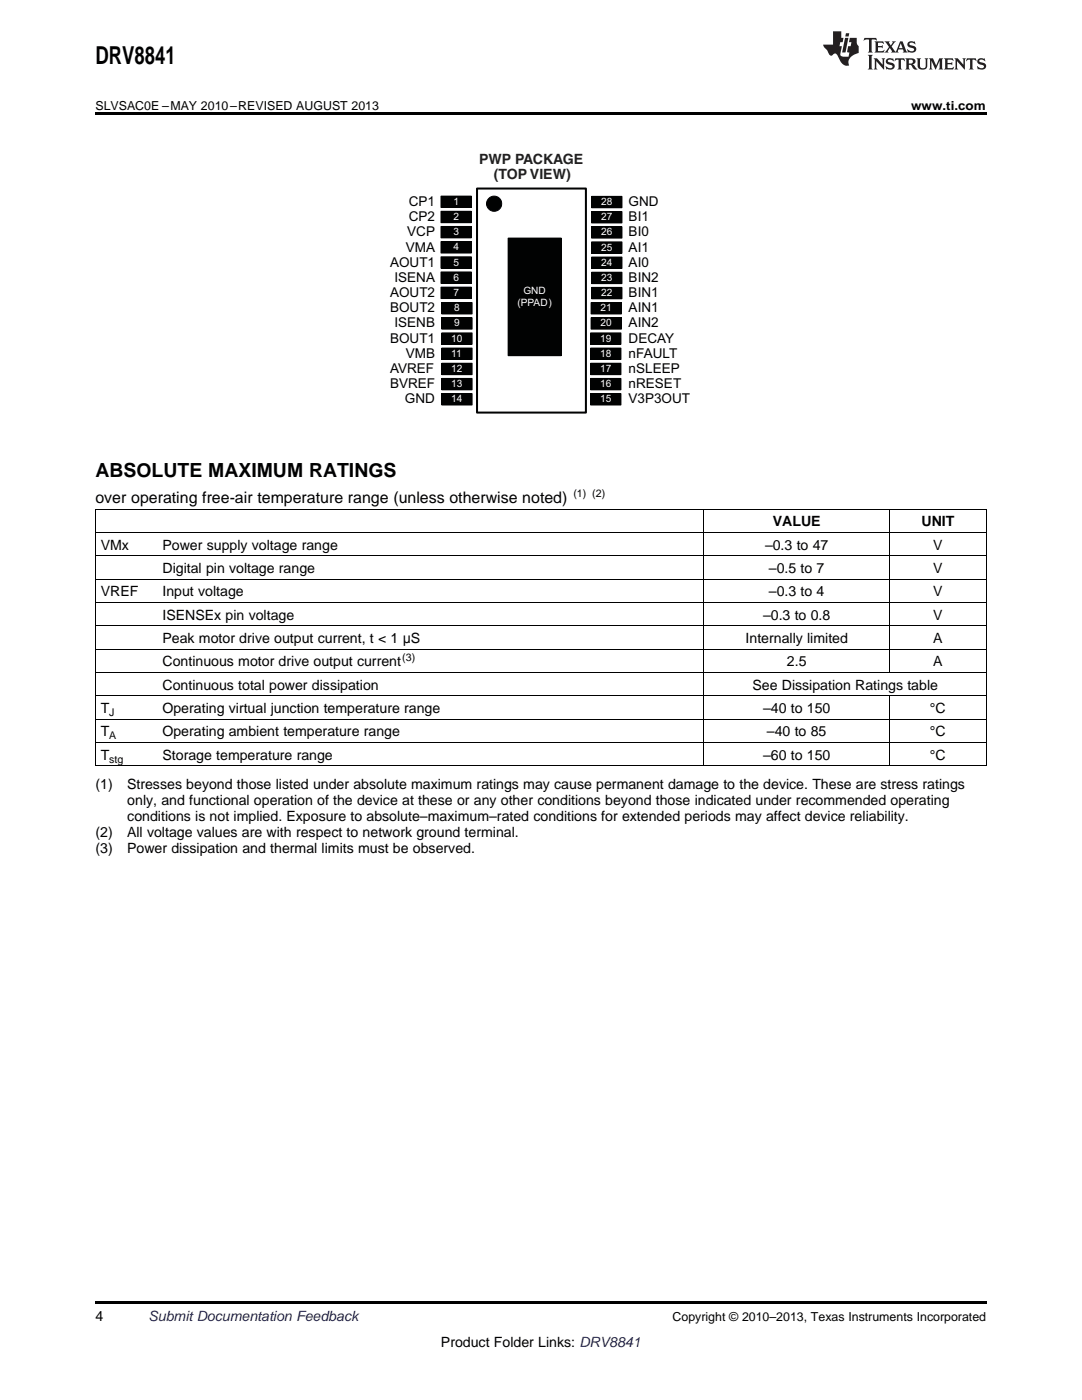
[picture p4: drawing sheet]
<svg xmlns="http://www.w3.org/2000/svg" width="216mm" height="279mm" viewBox="0 0 216 279" stroke-linecap="round" stroke-linejoin="round" font-family="sans-serif">
<path d="M19 259.7h177.8v.5h-177.8z" fill="#000"/>
<g fill="none" stroke="#000" stroke-width=".2">
<path d="M19 115.6h177.8M19 110.9h177.8M19 106.3h177.8M19 101.6h177.8M19.1 101.7v51.2M140.5 101.7v51.2M177.4 101.7v32.6M196.8 101.7v51.2M19 138.9h177.8M19 134.2h177.8M19 129.6h177.8M19 124.9h177.8"/>
<path d="M19 120.2h177.8M177.4 138.9v14M19 152.8h177.8M19 148.2h177.8M19 143.5h177.8"/>
</g>
<path d="M88 39.1h6.1v2.3h-6.1z" fill-rule="evenodd" fill="#010202"/>
<path d="M88 39.1h6.1v2.3h-6.1z" fill="none" stroke="#010202" stroke-width=".2"/>
<path d="M88 42.2h6.1v2.2h-6.1z" fill-rule="evenodd" fill="#010202"/>
<path d="M88 42.2h6.1v2.2h-6.1z" fill="none" stroke="#010202" stroke-width=".2"/>
<path d="M88 45.2h6.1v2.3h-6.1z" fill-rule="evenodd" fill="#010202"/>
<path d="M88 45.2h6.1v2.3h-6.1z" fill="none" stroke="#010202" stroke-width=".2"/>
<path d="M88 48.2h6.1v2.3h-6.1z" fill-rule="evenodd" fill="#010202"/>
<path d="M88 48.2h6.1v2.3h-6.1z" fill="none" stroke="#010202" stroke-width=".2"/>
<path d="M88 51.3h6.1v2.2h-6.1z" fill-rule="evenodd" fill="#010202"/>
<path d="M88 51.3h6.1v2.2h-6.1z" fill="none" stroke="#010202" stroke-width=".2"/>
<path d="M88 54.3h6.1v2.3h-6.1z" fill-rule="evenodd" fill="#010202"/>
<path d="M88 54.3h6.1v2.3h-6.1z" fill="none" stroke="#010202" stroke-width=".2"/>
<path d="M88 57.3h6.1v2.3h-6.1z" fill-rule="evenodd" fill="#010202"/>
<path d="M88 57.3h6.1v2.3h-6.1z" fill="none" stroke="#010202" stroke-width=".2"/>
<path d="M88.1 60.4h6.1v2.3h-6.1z" fill-rule="evenodd" fill="#010202"/>
<path d="M88.1 60.4h6.1v2.3h-6.1z" fill="none" stroke="#010202" stroke-width=".2"/>
<path d="M88.1 63.4h6.1v2.3h-6.1z" fill-rule="evenodd" fill="#010202"/>
<path d="M88.1 63.4h6.1v2.3h-6.1z" fill="none" stroke="#010202" stroke-width=".2"/>
<path d="M88.1 66.4h6.1v2.3h-6.1z" fill-rule="evenodd" fill="#010202"/>
<path d="M88.1 66.4h6.1v2.3h-6.1z" fill="none" stroke="#010202" stroke-width=".2"/>
<path d="M88.1 69.5h6.1v2.2h-6.1z" fill-rule="evenodd" fill="#010202"/>
<path d="M88.1 69.5h6.1v2.2h-6.1z" fill="none" stroke="#010202" stroke-width=".2"/>
<path d="M88.1 72.5h6.1v2.3h-6.1z" fill-rule="evenodd" fill="#010202"/>
<path d="M88.1 72.5h6.1v2.3h-6.1z" fill="none" stroke="#010202" stroke-width=".2"/>
<path d="M88.1 75.5h6.1v2.3h-6.1z" fill-rule="evenodd" fill="#010202"/>
<path d="M88.1 75.5h6.1v2.3h-6.1z" fill="none" stroke="#010202" stroke-width=".2"/>
<path d="M88.1 78.6h6.1v2.2h-6.1z" fill-rule="evenodd" fill="#010202"/>
<path d="M88.1 78.6h6.1v2.2h-6.1z" fill="none" stroke="#010202" stroke-width=".2"/>
<path d="M117.8 78.6h6.1v2.2h-6.1z" fill-rule="evenodd" fill="#010202"/>
<path d="M117.8 78.6h6.1v2.2h-6.1z" fill="none" stroke="#010202" stroke-width=".2"/>
<path d="M117.8 75.5h6.1v2.3h-6.1z" fill-rule="evenodd" fill="#010202"/>
<path d="M117.8 75.5h6.1v2.3h-6.1z" fill="none" stroke="#010202" stroke-width=".2"/>
<path d="M117.8 72.5h6.1v2.3h-6.1z" fill-rule="evenodd" fill="#010202"/>
<path d="M117.8 72.5h6.1v2.3h-6.1z" fill="none" stroke="#010202" stroke-width=".2"/>
<path d="M117.8 69.5h6.1v2.2h-6.1z" fill-rule="evenodd" fill="#010202"/>
<path d="M117.8 69.5h6.1v2.2h-6.1z" fill="none" stroke="#010202" stroke-width=".2"/>
<path d="M117.8 66.4h6.1v2.3h-6.1z" fill-rule="evenodd" fill="#010202"/>
<path d="M117.8 66.4h6.1v2.3h-6.1z" fill="none" stroke="#010202" stroke-width=".2"/>
<path d="M118 39.2h6.1v2.3h-6.1z" fill-rule="evenodd" fill="#010202"/>
<path d="M118 39.2h6.1v2.3h-6.1z" fill="none" stroke="#010202" stroke-width=".2"/>
<path d="M118 42.2h6.1v2.3h-6.1z" fill-rule="evenodd" fill="#010202"/>
<path d="M118 42.2h6.1v2.3h-6.1z" fill="none" stroke="#010202" stroke-width=".2"/>
<path d="M118 45.2h6.1v2.3h-6.1z" fill-rule="evenodd" fill="#010202"/>
<path d="M118 45.2h6.1v2.3h-6.1z" fill="none" stroke="#010202" stroke-width=".2"/>
<path d="M118 48.3h6.1v2.2h-6.1z" fill-rule="evenodd" fill="#010202"/>
<path d="M118 48.3h6.1v2.2h-6.1z" fill="none" stroke="#010202" stroke-width=".2"/>
<path d="M118 51.3h6.1v2.3h-6.1z" fill-rule="evenodd" fill="#010202"/>
<path d="M118 51.3h6.1v2.3h-6.1z" fill="none" stroke="#010202" stroke-width=".2"/>
<path d="M118 54.3h6.1v2.3h-6.1z" fill-rule="evenodd" fill="#010202"/>
<path d="M118 54.3h6.1v2.3h-6.1z" fill="none" stroke="#010202" stroke-width=".2"/>
<path d="M118 57.4h6.1v2.2h-6.1z" fill-rule="evenodd" fill="#010202"/>
<path d="M118 57.4h6.1v2.2h-6.1z" fill="none" stroke="#010202" stroke-width=".2"/>
<path d="M117.9 60.4h6.1v2.3h-6.1z" fill-rule="evenodd" fill="#010202"/>
<path d="M117.9 60.4h6.1v2.3h-6.1z" fill="none" stroke="#010202" stroke-width=".2"/>
<path d="M117.9 63.4h6.1v2.3h-6.1z" fill-rule="evenodd" fill="#010202"/>
<path d="M117.9 63.4h6.1v2.3h-6.1z" fill="none" stroke="#010202" stroke-width=".2"/>
<path d="M95.2 37.6h21.7v44.7h-21.7z" fill-rule="evenodd" fill="#fff"/>
<path d="M95.2 37.6h21.7v44.7h-21.7z" fill="none" stroke="#010202" stroke-width=".4"/>
<circle cx="98.6" cy="40.7" r="1.52" fill="#010202"/>
<circle cx="98.6" cy="40.7" r="1.52" fill="none" stroke="#010202" stroke-width=".2"/>
<path d="M101.4 47.5h10.6v23.5h-10.6z" fill-rule="evenodd" fill="#010202"/>
<path d="M101.4 47.5h10.6v23.5h-10.6z" fill="none" stroke="#010202" stroke-width=".2"/>
<path d="M19 22.5h177.8v.5h-177.8z" fill="#000"/>
<g fill="#231f20">
<path d="M172.5 7.6l-.1 .5 .4-.2h.6v.1v2.1l-.2 .4h.9l-.2-.4v-2.1l.1-.1h.5l.5 .2-.2-.5zM174.5 8.3l.2 .3v1.5l-.2 .4h1.8l.2-.6a1.04 1.04 0 0 1-1.3 .2v-.7h.6l.3 .2v-.6l-.3 .2h-.6v-.6l.8-.1 .4 .3-.2-.5zM176.5 8.3l.9 1.1-.9 1.1h.8l-.2-.2 .4-.7 .5 .7-.2 .2h1.5l-.2-.2 .2-.4h.9l.1 .4-.2 .2h1l-.3-.3-.7-1.9h-.5l-.9 2-.8-1 .9-1h-.8l.1 .3-.4 .5-.3-.6 .1-.2zM179.7 8.6l.4 1h-.7zM181.3 8.4a.63 .63 0 0 0-.2 .7 .63 .63 0 0 0 .6 .4l.6 .2 .1 .2a.75 .75 0 0 1-.7 .4 .75 .75 0 0 1-.6-.5l.1 .7 .1-.1a1.11 1.11 0 0 0 1.5-.6 1.13 1.13 0 0 0-1.2-.8l-.1-.4a1.04 1.04 0 0 1 1.2 .2l-.2-.5-.2 .1-.4-.2zM173.2 10.9l.2 .4v2.2l-.2 .4h1l-.3-.4v-2.2l.3-.4zM174.3 11.6l.3 .4v1.5l-.3 .4h.8l-.2-.4v-1.3l1.5 1.7v-1.9l.2-.4h-.7l.2 .4v.9l-1.1-1.3zM177 11.8a.62 .62 0 0 0-.2 .7 .62 .62 0 0 0 .6 .4l.6 .1 .1 .3a.76 .76 0 0 1-.7 .3 .76 .76 0 0 1-.7-.4l.2 .7 .1-.1a1.11 1.11 0 0 0 1.5-.6 1.13 1.13 0 0 0-1.2-.8l-.1-.4a1.04 1.04 0 0 1 1.2 .2l-.2-.6-.2 .1-.5-.1zM178.7 11.6l-.2 .6a.61 .61 0 0 1 .8-.3v1.6l-.2 .4h.9l-.2-.4v-1.6a.63 .63 0 0 1 .7 .3l-.1-.6zM180.6 11.6l.3 .4v1.5l-.3 .4h1l-.2-.2-.1-.8 .6 .2a.76 .76 0 0 0 1.2 .7l-1-1a.58 .58 0 0 0 .6-.5 .58 .58 0 0 0-.5-.6zM181.4 11.9h.1a.45 .45 0 0 1 .5 .1 .45 .45 0 0 1 .1 .5l-.8 .2zM182.9 11.6l.2 .2a2.17 2.17 0 0 0 .3 1.9 .99 .99 0 0 0 1.6-.6v-1.1l.2-.4h-.7l.2 .2a1.92 1.92 0 0 1-.2 1.8 .6 .6 0 0 1-.9-.5v-1.1l.2-.4zM185.4 11.6l.2 .4v1.5l-.2 .4h.7l-.2-.4v-1.4l.8 1.8 .8-1.8v1.4l-.2 .4h.9l-.2-.4v-1.5l.2-.4h-.8l-.6 1.5-.6-1.5zM188.4 11.6l.2 .4v1.5l-.2 .4h1.8l.1-.6a1.04 1.04 0 0 1-1.2 .1v-.6h.5l.4 .2v-.6l-.4 .2h-.5v-.7h.8l.3 .3-.1-.6zM190.5 11.6l.2 .4v1.5l-.2 .4h.7l-.2-.4v-1.3l1.5 1.7v-1.9l.2-.4h-.7l.2 .4v.9l-1.1-1.3zM192.9 11.6l-.1 .6a.61 .61 0 0 1 .7-.3l.1 1.6-.3 .4h1l-.3-.4 .1-1.6a.63 .63 0 0 1 .7 .3l-.1-.6zM195.2 11.8a.62 .62 0 0 0-.2 .7 .62 .62 0 0 0 .6 .4l.6 .1 .1 .3a.76 .76 0 0 1-.7 .3 .76 .76 0 0 1-.6-.4l.1 .7 .1-.1a1.11 1.11 0 0 0 1.6-.6 1.13 1.13 0 0 0-1.3-.8l-.1-.4a1.04 1.04 0 0 1 1.2 .2l-.1-.6-.2 .1-.5-.1z"/>
<path d="M166.2 6.3v2.6h-1.9v.4l.8 .9a.91 .91 0 0 0 1 .8 .56 .56 0 0 1 .5-.3 .56 .56 0 0 1 .5 .3l.4 .8a1.53 1.53 0 0 0 1.9 1.2 1.54 1.54 0 0 1 1-2.1l.9-.3v-1.4a1.52 1.52 0 0 1-.4-1.6h-1.3l-.2 .8h.5l-.2 .8h-.5l-.1 1v.2l.4 .1-.2 .8a1.93 1.93 0 0 1-1.6-.3l.3-1.8h-.5l.2-.8h.4l.2-.8h-.4v-1.3zM168.6 7.6l-.6 2.9h.7l.6-2.9zM168.8 6.6l-.1 .7h.6l.2-.7z"/>
</g>
<text font-size="4.9" x="19" y="12.8">DRV8841</text>
<text font-size="3.9" x="19" y="95.2">ABSOLUTE MAXIMUM RATINGS</text>
<text font-size="3.2" x="19" y="100.4">over operating free-air temperature range (unless otherwise noted)</text>
<g font-size="2.8" fill="#231f20">
<text x="95.6" y="32.6">PWP PACKAGE</text>
<text x="98.5" y="35.7">(TOP VIEW)</text>
</g>
<g font-size="2.8">
<text x="154.2" y="105.1">VALUE</text>
<text x="183.9" y="105.1">UNIT</text>
<text x="20.1" y="109.7">VMx</text>
<text x="32.4" y="109.7">Power supply voltage range</text>
<text x="152.6" y="109.7">–0.3 to 47</text>
<text x="186.2" y="109.7">V</text>
<text x="20.1" y="119">VREF</text>
<text x="32.4" y="114.4">Digital pin voltage range</text>
<text x="32.4" y="119">Input voltage</text>
<text x="153.4" y="114.4">–0.5 to 7</text>
<text x="153.4" y="119">–0.3 to 4</text>
<text x="186.2" y="114.4">V</text>
<text x="186.2" y="119">V</text>
<text x="32.4" y="123.7">ISENSEx pin voltage</text>
<text x="152.3" y="123.7">–0.3 to 0.8</text>
<text x="186.2" y="123.7">V</text>
<text x="32.4" y="128.3">Peak motor drive output current, t &lt; 1 μS</text>
<text x="148.8" y="128.3">Internally limited</text>
<text x="186.2" y="128.3">A</text>
<text x="32.4" y="133">Continuous motor drive output current</text>
<text x="32.4" y="137.7">Continuous total power dissipation</text>
<text x="150.1" y="137.7">See Dissipation Ratings table</text>
<text x="157" y="133">2.5</text>
<text x="186.2" y="133">A</text>
<text x="20.1" y="142.3">T</text>
<text x="32.4" y="142.3">Operating virtual junction temperature range</text>
<text x="152.3" y="142.3">–40 to 150</text>
<text x="185.6" y="142.3">°C</text>
<text x="20.1" y="147">T</text>
<text x="32.4" y="147">Operating ambient temperature range</text>
<text x="153" y="147">–40 to 85</text>
<text x="185.6" y="147">°C</text>
<text x="20.1" y="151.6">T</text>
<text x="32.4" y="151.6">Storage temperature range</text>
<text x="152.3" y="151.6">–60 to 150</text>
<text x="185.6" y="151.6">°C</text>
<text x="19" y="157.5">(1)</text>
<text x="25.4" y="157.5">Stresses beyond those listed under absolute maximum ratings may cause permanent damage to the device. These are stress ratings</text>
<text x="25.4" y="160.7">only, and functional operation of the device at these or any other conditions beyond those indicated under recommended operating</text>
<text x="19" y="167">(2)</text>
<text x="25.4" y="167">All voltage values are with respect to network ground terminal.</text>
<text x="25.4" y="163.8">conditions is not implied. Exposure to absolute–maximum–rated conditions for extended periods may affect device reliability.</text>
<text x="19" y="170.2">(3)</text>
<text x="25.4" y="170.2">Power dissipation and thermal limits must be observed.</text>
<text x="19" y="263.6">4</text>
<text x="88" y="268.9">Product Folder Links: DRV8841</text>
</g>
<text font-size="2.8" fill="#0000c8" x="29.6" y="263.6">Submit Documentation Feedback</text>
<g font-size="2.7" fill="#010202">
<text x="81.6" y="41.1">CP1</text>
<text x="125.4" y="41.1">GND</text>
<text x="81.3" y="47.2">VCP</text>
<text x="81.6" y="44.2">CP2</text>
<text x="125.4" y="44.2">BI1</text>
<text x="125.4" y="47.2">BI0</text>
<text x="77.8" y="53.2">AOUT1</text>
<text x="81" y="50.2">VMA</text>
<text x="125.4" y="50.2">AI1</text>
<text x="125.4" y="53.2">AI0</text>
<text x="77.8" y="59.3">AOUT2</text>
<text x="78.7" y="56.3">ISENA</text>
<text x="125.4" y="56.3">BIN2</text>
<text x="125.4" y="59.3">BIN1</text>
<text x="77.8" y="62.3">BOUT2</text>
<text x="78.7" y="65.4">ISENB</text>
<text x="125.4" y="62.3">AIN1</text>
<text x="125.4" y="65.4">AIN2</text>
<text x="77.8" y="68.4">BOUT1</text>
<text x="81" y="71.4">VMB</text>
<text x="125.4" y="68.4">DECAY</text>
<text x="125.4" y="71.4">nFAULT</text>
<text x="77.8" y="77.5">BVREF</text>
<text x="77.8" y="74.4">AVREF</text>
<text x="125.4" y="74.4">nSLEEP</text>
<text x="125.4" y="77.5">nRESET</text>
<text x="80.8" y="80.5">GND</text>
<text x="125.4" y="80.5">V3P3OUT</text>
</g>
<g font-size="2.5">
<text x="19" y="21.9">SLVSAC0E –MAY 2010–REVISED AUGUST 2013</text>
<text x="181.8" y="21.9">www.ti.com</text>
<text x="134.2" y="263.6">Copyright © 2010–2013, Texas Instruments Incorporated</text>
</g>
<g font-size="2.1">
<text x="114.4" y="99.1">(1) (2)</text>
<text x="80.3" y="131.9">(3)</text>
<text x="21.8" y="142.9">J</text>
<text x="21.8" y="147.5">A</text>
<text x="21.8" y="152.2">stg</text>
</g>
<g font-size="2" fill="#fff">
<text x="90.5" y="40.9">1</text>
<text x="119.9" y="40.9">28</text>
<text x="90.5" y="43.9">2</text>
<text x="90.5" y="46.9">3</text>
<text x="119.9" y="44">27</text>
<text x="119.9" y="47">26</text>
<text x="90.5" y="50">4</text>
<text x="90.5" y="53">5</text>
<text x="119.9" y="50">25</text>
<text x="119.9" y="53">24</text>
<text x="90.5" y="56">6</text>
<text x="90.5" y="59">7</text>
<text x="104.4" y="58.6">GND</text>
<text x="119.9" y="56.1">23</text>
<text x="119.9" y="59.1">22</text>
<text x="90.6" y="62.1">8</text>
<text x="90.6" y="65.2">9</text>
<text x="103.3" y="61.1">(PPAD)</text>
<text x="119.8" y="62.1">21</text>
<text x="119.8" y="65.2">20</text>
<text x="90" y="68.2">10</text>
<text x="90" y="71.2">11</text>
<text x="119.8" y="71.2">18</text>
<text x="119.8" y="68.2">19</text>
<text x="90" y="74.2">12</text>
<text x="90" y="77.3">13</text>
<text x="119.8" y="77.3">16</text>
<text x="119.8" y="74.2">17</text>
<text x="90" y="80.3">14</text>
<text x="119.8" y="80.3">15</text>
</g>
</svg>
